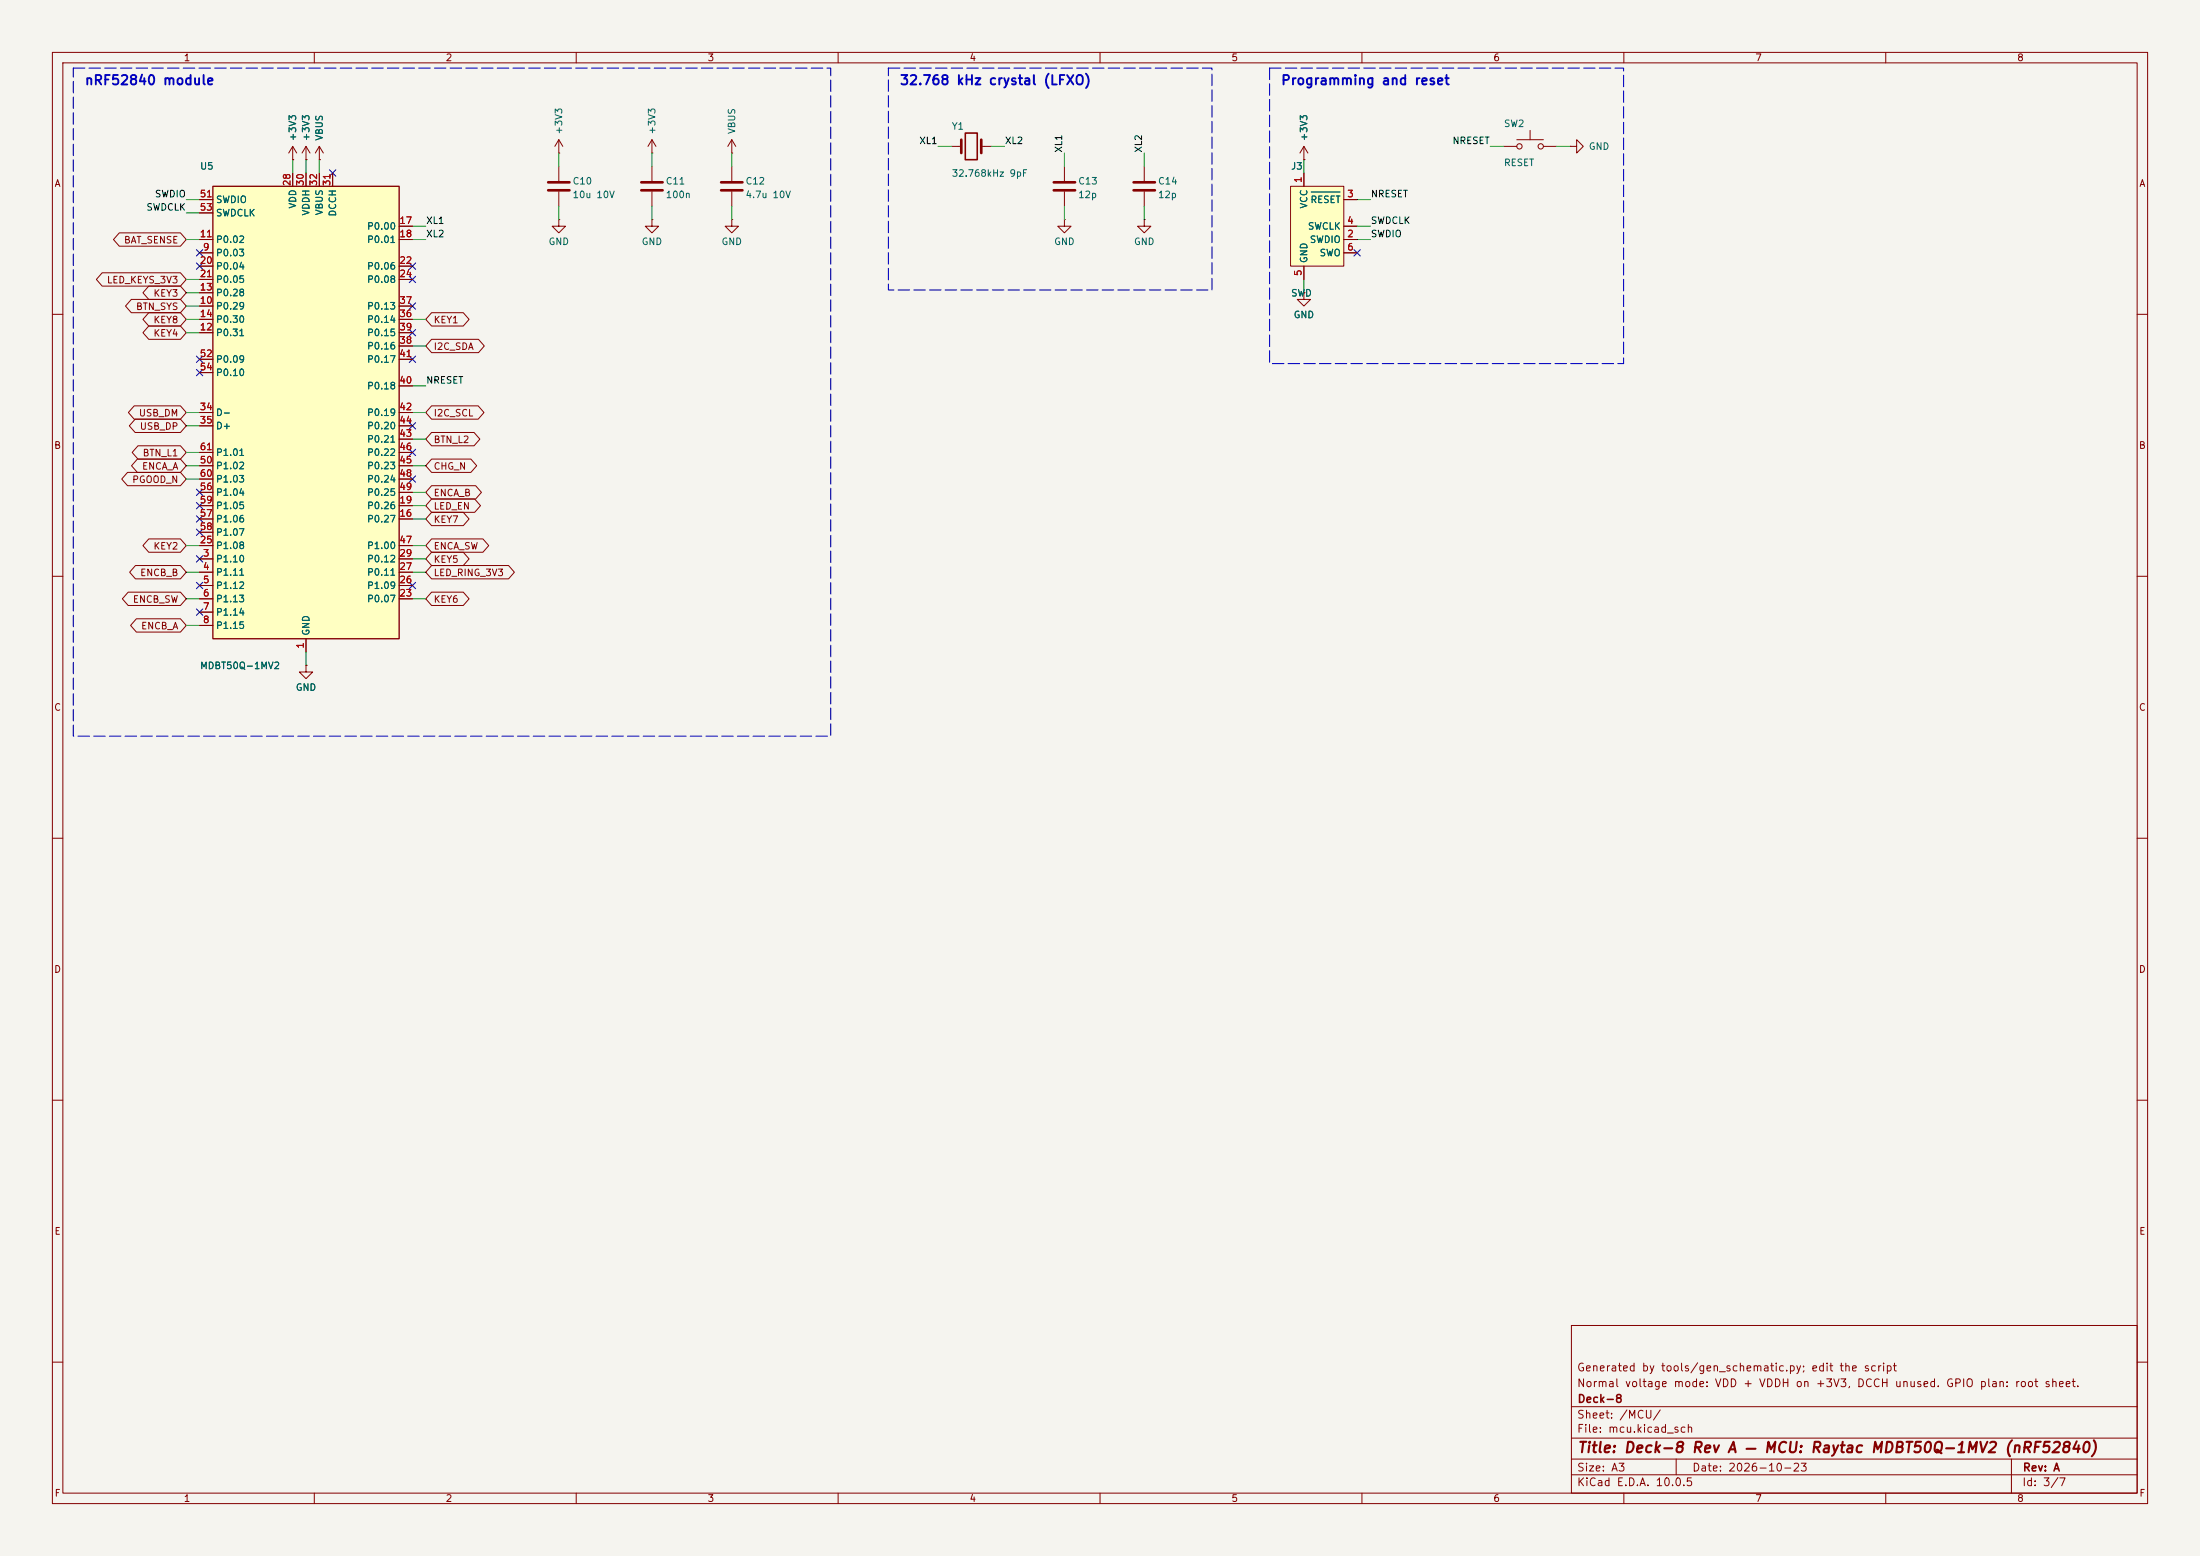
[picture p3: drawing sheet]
<svg xmlns="http://www.w3.org/2000/svg" width="420mm" height="297mm" viewBox="0 0 420 297" stroke-linecap="round" stroke-linejoin="round" font-family="sans-serif">
<path d="M0 0h420v297h-420z" fill="#f5f4ef" stroke="#f5f4ef" stroke-width=".19"/>
<g fill="none" stroke="#840000" stroke-width=".19">
<path d="M10 10h400v277h-400zM12 12h396v273h-396zM60 10v2M110 10v2M160 10v2M210 10v2M260 10v2M310 10v2M360 10v2M139.7 31.8v2.7M139.7 36.6v2.8M287 27.9h2.6"/>
<path d="M289.6 26.7h5M292.1 24.9v1.8M294.6 27.9h2.6M10 60h2M408 60h2M10 110h2M408 110h2M10 160h2M408 160h2M10 210h2M408 210h2M300 253h108v32h-108z"/>
<path d="M10 260h2M300 278.5h108M300 274.5h108M300 268.5h108M320 278.5v3M384 278.5v6.5M408 260h2M60 285v2M110 285v2M160 285v2M210 285v2M260 285v2"/>
<path d="M300 281.5h108M310 285v2M360 285v2"/>
<circle cx="290.1" cy="27.9" r=".51"/>
<circle cx="294.1" cy="27.9" r=".51"/>
</g>
<path d="M137.7 34.8h4M137.7 36.3h4" fill="none" stroke="#840000" stroke-width=".51"/>
<path d="M246.4 35.6h10.1v15.2h-10.1z" fill="#ffffc2"/>
<g fill="none" stroke="#840000" stroke-width=".19">
<path d="M246.4 35.6h10.1v15.2h-10.1zM248.9 30.5h.1M248.9 27.9v2.6M248.9 33v2.6M248.9 27.9l-.7 1.3M248.9 27.9l.8 1.3M256.5 38.1h2.6M299.7 27.9h1.3v-1.2l1.3 1.2-1.3 1.3v-1.3M299.7 27.9h.1M248.9 55.9v1.3h1.3l-1.3 1.2-1.3-1.2h1.3M248.9 55.9h.1M248.9 50.8v2.5"/>
<path d="M256.5 45.7h2.6M256.5 43.2h2.6M256.5 48.3h2.6M58.4 127v1.3h1.3l-1.3 1.2-1.3-1.2h1.3M58.4 127h.1"/>
</g>
<path d="M250.3 36.7h5.5" fill="none" stroke="#006464" stroke-width=".19"/>
<path d="M40.6 35.6h35.6v86.3h-35.6z" fill="#ffffc2"/>
<path d="M40.6 35.6h35.6v86.3h-35.6z" fill="none" stroke="#840000" stroke-width=".25"/>
<g fill="none" stroke="#840000" stroke-width=".19">
<path d="M38.1 38.1h2.5M55.9 30.5h.1M55.9 27.9v2.6M55.9 33v2.6M55.9 27.9l-.8 1.3M55.9 27.9l.7 1.3M58.4 30.5h.1M58.4 27.9v2.6M58.4 33v2.6M58.4 27.9l-.7 1.3M58.4 27.9l.8 1.3M61 30.5h.1"/>
<path d="M61 27.9v2.6M61 33v2.6M61 27.9l-.8 1.3M61 27.9l.7 1.3M63.5 33v2.6M106.7 29.2h.1M106.7 26.7l-.8 1.2M106.7 26.7l.7 1.2M106.7 26.7v2.5M106.7 31.8v2.7M106.7 36.6v2.8M124.5 29.2h.1"/>
<path d="M124.5 26.7l-.8 1.2M124.5 26.7l.7 1.2M124.5 26.7v2.5M124.5 31.8v2.7M124.5 36.6v2.8M139.7 29.2h.1M139.7 26.7l-.8 1.2M139.7 26.7l.8 1.2M139.7 26.7v2.5M181.6 27.9h1.9M187.3 27.9h1.9M203.2 31.8v2.7"/>
<path d="M203.2 36.6v2.8M218.4 31.8v2.7M218.4 36.6v2.8M248.9 30.5h.1M248.9 33v2.6M256.5 38.1h2.6M19.5 52.1h14.9l1.2 1.2-1.2 1.3h-14.9l-1.1-1.3zM22.8 44.4h11.6l1.2 1.3-1.2 1.3h-11.6l-1.1-1.3zM25.1 57.1h9.3l1.2 1.3-1.2 1.3h-9.3l-1.1-1.3zM28.4 54.6h6l1.2 1.3-1.2 1.3h-6l-1.1-1.3zM28.4 59.7h6l1.2 1.3-1.2 1.2h-6l-1.1-1.2zM38.1 48.3h2.5"/>
<path d="M38.1 58.4h2.5M38.1 45.7h2.5M38.1 55.9h2.5M38.1 50.8h2.5M38.1 53.3h2.5M38.1 40.6h2.5M76.2 58.4h2.5M76.2 45.7h2.5M76.2 43.2h2.5M76.2 50.8h2.5M76.2 53.3h2.5M82.4 59.7h6l1.2 1.3-1.2 1.2h-6l-1.1-1.2z"/>
<path d="M106.7 41.9v1.3h1.2l-1.2 1.3-1.3-1.3h1.3M106.7 41.9h.1M124.5 41.9v1.3h1.2l-1.2 1.3-1.3-1.3h1.3M124.5 41.9h.1M139.7 41.9v1.3h1.3l-1.3 1.3-1.3-1.3h1.3M139.7 41.9h.1M203.2 41.9v1.3h1.3l-1.3 1.3-1.3-1.3h1.3M203.2 41.9h.1M218.4 41.9v1.3h1.3l-1.3 1.3-1.2-1.3h1.2M218.4 41.9h.1M248.9 55.9h.1M248.9 50.8v2.5"/>
<path d="M256.5 48.3h2.6M256.5 45.7h2.6M256.5 43.2h2.6M25.6 77.5h8.8l1.2 1.2-1.2 1.3h-8.8l-1.1-1.3zM28.4 62.2h6l1.2 1.3-1.2 1.3h-6l-1.1-1.3zM38.1 63.5h2.5M38.1 61h2.5M38.1 78.7h2.5M38.1 68.6h2.5M38.1 71.1h2.5M76.2 63.5h2.5M76.2 61h2.5"/>
<path d="M76.2 78.7h2.5M76.2 66h2.5M76.2 73.7h2.5M76.2 68.6h2.5M82.4 64.8h8.9l1.2 1.2-1.2 1.3h-8.9l-1.1-1.3zM82.4 77.5h8.9l1.1 1.2-1.1 1.3h-8.9l-1.1-1.3zM24.3 90.2h10.1l1.2 1.2-1.2 1.3h-10.1l-1.1-1.3zM25.8 80h8.6l1.2 1.3-1.2 1.3h-8.6l-1.1-1.3zM26.2 87.6h8.2l1.2 1.3-1.2 1.3h-8.2l-1.1-1.3zM26.3 85.1h8.1l1.2 1.3-1.2 1.2h-8.1l-1.1-1.2zM38.1 99.1h2.5M38.1 96.5h2.5"/>
<path d="M38.1 81.3h2.5M38.1 88.9h2.5M38.1 86.4h2.5M38.1 91.4h2.5M38.1 94h2.5M76.2 99.1h2.5M76.2 96.5h2.5M76.2 81.3h2.5M76.2 83.8h2.5M76.2 88.9h2.5M76.2 86.4h2.5M76.2 91.4h2.5"/>
<path d="M76.2 94h2.5M82.4 97.8h6l1.2 1.3-1.2 1.2h-6l-1.1-1.2zM82.4 95.2h8.2l1.1 1.3-1.1 1.3h-8.2l-1.1-1.3zM82.4 82.5h8.1l1.1 1.3-1.1 1.3h-8.1l-1.1-1.3zM82.4 92.7h8.4l1.1 1.3-1.1 1.3h-8.4l-1.1-1.3zM82.4 87.6h7.5l1.1 1.3-1.1 1.3h-7.5l-1.1-1.3zM24.5 113h9.9l1.2 1.3-1.2 1.3h-9.9l-1.1-1.3zM25.9 107.9h8.5l1.2 1.3-1.2 1.3h-8.5l-1.2-1.3zM26 118.1h8.4l1.2 1.3-1.2 1.3h-8.4l-1.1-1.3zM28.4 102.9h6l1.2 1.2-1.2 1.3h-6l-1.1-1.3zM38.1 106.7h2.5M38.1 109.2h2.5"/>
<path d="M38.1 111.8h2.5M38.1 114.3h2.5M38.1 116.8h2.5M38.1 119.4h2.5M38.1 104.1h2.5M38.1 101.6h2.5M76.2 106.7h2.5M76.2 109.2h2.5M76.2 111.8h2.5M76.2 114.3h2.5M76.2 104.1h2.5M82.4 107.9h14.7l1.1 1.3-1.1 1.3h-14.7l-1.1-1.3z"/>
<path d="M82.4 113h6l1.2 1.3-1.2 1.3h-6l-1.1-1.3zM82.4 105.4h6l1.2 1.3-1.2 1.3h-6l-1.1-1.3zM82.4 102.9h9.8l1.1 1.2-1.1 1.3h-9.8l-1.1-1.3zM58.4 127h.1M58.4 121.9v2.6"/>
</g>
<path d="M104.6 34.8h4.1M104.6 36.3h4.1M122.4 34.8h4.1M122.4 36.3h4.1M183.5 26.7v2.5M187.3 26.7v2.5M201.2 34.8h4M201.2 36.3h4M216.4 34.8h4.1M216.4 36.3h4.1" fill="none" stroke="#840000" stroke-width=".51"/>
<path d="M184.3 25.4h2.3v5.1h-2.3z" fill="none" stroke="#840000" stroke-width=".3"/>
<g fill="none" stroke="#009600" stroke-width=".19">
<path d="M35.6 38.1h2.5M55.9 30.5v2.5M58.4 30.5v2.5M61 30.5v2.5M106.7 29.2v2.6M106.7 39.4v2.5M124.5 29.2v2.6M124.5 39.4v2.5M139.7 29.2v2.6M139.7 39.4v2.5M179.1 27.9h2.5M189.2 27.9h2.6"/>
<path d="M203.2 29.2v2.6M203.2 39.4v2.5M218.4 29.2v2.6M218.4 39.4v2.5M248.9 30.5v2.5M259.1 38.1h2.5M284.5 27.9h2.5M297.2 27.9h2.5M35.6 40.6h2.5M35.6 45.7h2.5M35.6 58.4h2.5M35.6 53.3h2.5"/>
<path d="M35.6 55.9h2.5M78.7 45.7h2.6M78.7 43.2h2.6M248.9 53.3v2.6M259.1 45.7h2.5M259.1 43.2h2.5M35.6 78.7h2.5M35.6 61h2.5M35.6 63.5h2.5M78.7 73.7h2.6M78.7 78.7h2.6M78.7 61h2.6"/>
<path d="M78.7 66h2.6M35.6 88.9h2.5M35.6 91.4h2.5M35.6 86.4h2.5M35.6 81.3h2.5M78.7 96.5h2.6M78.7 88.9h2.6M78.7 94h2.6M78.7 83.8h2.6M78.7 99.1h2.6M35.6 114.3h2.5M35.6 104.1h2.5"/>
<path d="M35.6 119.4h2.5M35.6 109.2h2.5M78.7 114.3h2.6M78.7 104.1h2.6M78.7 109.2h2.6M78.7 106.7h2.6M58.4 124.5v2.5"/>
</g>
<g fill="none" stroke="#000084" stroke-width=".19">
<path d="M62.9 32.4l1.2 1.2M64.1 32.4l-1.2 1.2M37.5 50.2l1.2 1.2M37.5 47.7l1.2 1.2M38.7 50.2l-1.2 1.2M38.7 47.7l-1.2 1.2M78.1 50.2l1.2 1.2M78.1 52.7l1.2 1.2M78.1 57.8l1.2 1.2M79.3 50.2l-1.2 1.2M79.3 52.7l-1.2 1.2M79.3 57.8l-1.2 1.2"/>
<path d="M258.5 47.7l1.2 1.2M259.7 47.7l-1.2 1.2M37.5 68l1.2 1.2M37.5 70.5l1.2 1.2M38.7 68l-1.2 1.2M38.7 70.5l-1.2 1.2M78.1 68l1.2 1.2M78.1 62.9l1.2 1.2M79.3 68l-1.2 1.2M79.3 62.9l-1.2 1.2M37.5 95.9l1.2 1.2M37.5 98.5l1.2 1.2"/>
<path d="M37.5 93.4l1.2 1.2M38.7 93.4l-1.2 1.2M38.7 95.9l-1.2 1.2M38.7 98.5l-1.2 1.2M78.1 90.8l1.2 1.2M78.1 85.8l1.2 1.2M78.1 80.7l1.2 1.2M79.3 90.8l-1.2 1.2M79.3 85.8l-1.2 1.2M79.3 80.7l-1.2 1.2M37.5 101l1.2 1.2M37.5 106.1l1.2 1.2"/>
<path d="M37.5 111.2l1.2 1.2M37.5 116.2l1.2 1.2M38.7 101l-1.2 1.2M38.7 106.1l-1.2 1.2M38.7 111.2l-1.2 1.2M38.7 116.2l-1.2 1.2M78.1 111.2l1.2 1.2M79.3 111.2l-1.2 1.2"/>
</g>
<path d="M14 13h144.6v127.5h-144.6zM169.6 13h61.8v42.3h-61.8zM242.4 13h67.6v56.4h-67.6z" fill="none" stroke="#0000c2" stroke-width=".2" stroke-dasharray="2.2 .8"/>
<path d="M250.3 36.7h5.5" fill="none" stroke="#006464" stroke-width=".19"/>
<text font-size="2" fill="#840000" x="301" y="277.8">Title: Deck-8 Rev A — MCU: Raytac MDBT50Q-1MV2 (nRF52840)</text>
<g font-size="1.8" fill="#0000c2">
<text x="16.1" y="16.7">nRF52840 module</text>
<text x="171.6" y="16.7">32.768 kHz crystal (LFXO)</text>
<text x="244.4" y="16.7">Programming and reset</text>
</g>
<g font-size="1.5" fill="#840000">
<text x="300.9" y="262.1">Generated by tools/gen_schematic.py; edit the script</text>
<text x="300.9" y="265.1">Normal voltage mode: VDD + VDDH on +3V3, DCCH unused. GPIO plan: root sheet.</text>
<text x="301" y="268.1">Deck-8</text>
<text x="300.9" y="273.8">File: mcu.kicad_sch</text>
<text x="300.9" y="271.1">Sheet: /MCU/</text>
<text x="300.9" y="281.2">Size: A3</text>
<text x="322.9" y="281.2">Date: 2026-10-23</text>
<text x="386" y="281.2">Rev: A</text>
<text x="300.9" y="284">KiCad E.D.A. 10.0.5</text>
<text x="385.9" y="284">Id: 3/7</text>
</g>
<g font-size="1.3" fill="#840000">
<text x="35" y="12">1</text>
<text x="85" y="12">2</text>
<text x="135" y="12">3</text>
<text x="185" y="12">4</text>
<text x="235" y="12">5</text>
<text x="285" y="12">6</text>
<text x="335" y="12">7</text>
<text x="385" y="12">8</text>
<text x="10.3" y="36">A</text>
<text x="408.3" y="36">A</text>
<text x="23.6" y="46.8">BAT_SENSE</text>
<text x="20.3" y="54.4">LED_KEYS_3V3</text>
<text x="25.9" y="59.5">BTN_SYS</text>
<text x="29.2" y="56.9">KEY3</text>
<text x="29.2" y="64.6">KEY4</text>
<text x="29.2" y="62">KEY8</text>
<text x="82.7" y="62">KEY1</text>
<text x="82.7" y="67.1">I2C_SDA</text>
<text x="26.4" y="79.8">USB_DM</text>
<text x="26.6" y="82.3">USB_DP</text>
<text x="82.7" y="79.8">I2C_SCL</text>
<text x="10.2" y="86">B</text>
<text x="27" y="90">ENCA_A</text>
<text x="27.1" y="87.4">BTN_L1</text>
<text x="82.7" y="84.9">BTN_L2</text>
<text x="82.7" y="90">CHG_N</text>
<text x="408.2" y="86">B</text>
<text x="25.1" y="92.5">PGOOD_N</text>
<text x="82.7" y="95">ENCA_B</text>
<text x="82.7" y="100.1">KEY7</text>
<text x="82.7" y="97.6">LED_EN</text>
<text x="29.2" y="105.2">KEY2</text>
<text x="82.7" y="107.7">KEY5</text>
<text x="82.7" y="105.2">ENCA_SW</text>
<text x="26.6" y="110.3">ENCB_B</text>
<text x="82.7" y="110.3">LED_RING_3V3</text>
<text x="25.3" y="115.4">ENCB_SW</text>
<text x="82.7" y="115.4">KEY6</text>
<text x="26.8" y="120.4">ENCB_A</text>
<text x="10.2" y="136">C</text>
<text x="408.2" y="136">C</text>
<text x="10.2" y="186">D</text>
<text x="408.2" y="186">D</text>
<text x="10.3" y="236">E</text>
<text x="408.3" y="236">E</text>
<text x="10.3" y="286">F</text>
<text x="35" y="287">1</text>
<text x="85" y="287">2</text>
<text x="135" y="287">3</text>
<text x="185" y="287">4</text>
<text x="235" y="287">5</text>
<text x="285" y="287">6</text>
<text x="335" y="287">7</text>
<text x="385" y="287">8</text>
<text x="408.3" y="286">F</text>
</g>
<g font-size="1.3" fill="#006464">
<text x="56.8" y="27" transform="rotate(-90 56.8 27)">+3V3</text>
<text x="59.4" y="27" transform="rotate(-90 59.4 27)">+3V3</text>
<text x="61.9" y="27" transform="rotate(-90 61.9 27)">VBUS</text>
<text x="107.6" y="25.8" transform="rotate(-90 107.6 25.8)">+3V3</text>
<text x="125.4" y="25.8" transform="rotate(-90 125.4 25.8)">+3V3</text>
<text x="140.7" y="25.7" transform="rotate(-90 140.7 25.7)">VBUS</text>
<text x="181.6" y="25.1">Y1</text>
<text x="249.9" y="27" transform="rotate(-90 249.9 27)">+3V3</text>
<text x="287" y="24.6">SW2</text>
<text x="303.2" y="28.9">GND</text>
<text x="38.1" y="32.7">U5</text>
<text x="109.2" y="35.5">C10</text>
<text x="127" y="35.5">C11</text>
<text x="142.2" y="35.5">C12</text>
<text x="181.6" y="34">32.768kHz 9pF</text>
<text x="205.7" y="35.5">C13</text>
<text x="221" y="35.5">C14</text>
<text x="246.4" y="32.7">J3</text>
<text x="287" y="32">RESET</text>
<text x="41.1" y="39.1">SWDIO</text>
<text x="41.1" y="41.6">SWDCLK</text>
<text x="56.8" y="39.9" transform="rotate(-90 56.8 39.9)">VDD</text>
<text x="59.4" y="41.3" transform="rotate(-90 59.4 41.3)">VDDH</text>
<text x="61.9" y="41.2" transform="rotate(-90 61.9 41.2)">VBUS</text>
<text x="64.5" y="41.4" transform="rotate(-90 64.5 41.4)">DCCH</text>
<text x="109.2" y="38.1">10u 10V</text>
<text x="127" y="38.1">100n</text>
<text x="142.2" y="38.1">4.7u 10V</text>
<text x="205.7" y="38.1">12p</text>
<text x="221" y="38.1">12p</text>
<text x="249.9" y="39.9" transform="rotate(-90 249.9 39.9)">VCC</text>
<text x="250.1" y="39.1">RESET</text>
<text x="41.1" y="46.7">P0.02</text>
<text x="70" y="44.1">P0.00</text>
<text x="70" y="46.7">P0.01</text>
<text x="104.6" y="47.1">GND</text>
<text x="122.4" y="47.1">GND</text>
<text x="137.6" y="47.1">GND</text>
<text x="201.1" y="47.1">GND</text>
<text x="216.4" y="47.1">GND</text>
<text x="249.6" y="44.1">SWCLK</text>
<text x="249.9" y="46.7">SWDIO</text>
<text x="41.1" y="49.2">P0.03</text>
<text x="41.1" y="51.8">P0.04</text>
<text x="70" y="51.8">P0.06</text>
<text x="249.9" y="50.3" transform="rotate(-90 249.9 50.3)">GND</text>
<text x="251.8" y="49.2">SWO</text>
<text x="41.1" y="59.4">P0.29</text>
<text x="41.1" y="56.8">P0.28</text>
<text x="41.1" y="54.3">P0.05</text>
<text x="70" y="54.3">P0.08</text>
<text x="70" y="59.4">P0.13</text>
<text x="246.4" y="56.9">SWD</text>
<text x="41.1" y="64.5">P0.31</text>
<text x="41.1" y="61.9">P0.30</text>
<text x="70" y="61.9">P0.14</text>
<text x="70" y="64.5">P0.15</text>
<text x="246.9" y="61">GND</text>
<text x="41.1" y="69.5">P0.09</text>
<text x="70" y="67">P0.16</text>
<text x="70" y="69.5">P0.17</text>
<text x="41.1" y="72.1">P0.10</text>
<text x="70" y="74.6">P0.18</text>
<text x="41.1" y="79.7">D-</text>
<text x="41.1" y="82.2">D+</text>
<text x="70" y="79.7">P0.19</text>
<text x="70" y="82.2">P0.20</text>
<text x="41.1" y="89.9">P1.02</text>
<text x="41.1" y="87.3">P1.01</text>
<text x="70" y="84.8">P0.21</text>
<text x="70" y="89.9">P0.23</text>
<text x="70" y="87.3">P0.22</text>
<text x="41.1" y="94.9">P1.04</text>
<text x="41.1" y="92.4">P1.03</text>
<text x="70" y="92.4">P0.24</text>
<text x="70" y="94.9">P0.25</text>
<text x="41.1" y="100">P1.06</text>
<text x="41.1" y="97.5">P1.05</text>
<text x="70" y="100">P0.27</text>
<text x="70" y="97.5">P0.26</text>
<text x="41.1" y="107.6">P1.10</text>
<text x="41.1" y="105.1">P1.08</text>
<text x="41.1" y="102.6">P1.07</text>
<text x="70" y="107.6">P0.12</text>
<text x="70" y="105.1">P1.00</text>
<text x="41.1" y="110.2">P1.11</text>
<text x="41.1" y="112.7">P1.12</text>
<text x="70" y="112.7">P1.09</text>
<text x="70" y="110.2">P0.11</text>
<text x="41.1" y="115.3">P1.13</text>
<text x="41.1" y="117.8">P1.14</text>
<text x="70" y="115.3">P0.07</text>
<text x="41.1" y="120.3">P1.15</text>
<text x="59.4" y="121.4" transform="rotate(-90 59.4 121.4)">GND</text>
<text x="38.1" y="128">MDBT50Q-1MV2</text>
<text x="56.4" y="132.2">GND</text>
</g>
<g font-size="1.3" fill="#0f0f0f">
<text x="175.4" y="27.8">XL1</text>
<text x="191.7" y="27.8">XL2</text>
<text x="203.1" y="29.2" transform="rotate(-90 203.1 29.2)">XL1</text>
<text x="218.3" y="29.2" transform="rotate(-90 218.3 29.2)">XL2</text>
<text x="277.2" y="27.8">NRESET</text>
<text x="27.8" y="40.5">SWDCLK</text>
<text x="29.5" y="38">SWDIO</text>
<text x="261.6" y="38">NRESET</text>
<text x="81.3" y="45.6">XL2</text>
<text x="81.3" y="43.1">XL1</text>
<text x="261.6" y="45.6">SWDIO</text>
<text x="261.6" y="43.1">SWDCLK</text>
<text x="81.3" y="73.5">NRESET</text>
</g>
<g font-size="1.3" fill="#a90000">
<text x="55.7" y="35.6" transform="rotate(-90 55.7 35.6)">28</text>
<text x="58.3" y="35.6" transform="rotate(-90 58.3 35.6)">30</text>
<text x="60.8" y="35.6" transform="rotate(-90 60.8 35.6)">32</text>
<text x="63.4" y="35.6" transform="rotate(-90 63.4 35.6)">31</text>
<text x="248.8" y="35" transform="rotate(-90 248.8 35)">1</text>
<text x="38" y="38">51</text>
<text x="38" y="40.5">53</text>
<text x="257.1" y="38">3</text>
<text x="38" y="45.6">11</text>
<text x="76.1" y="43">17</text>
<text x="76.1" y="45.6">18</text>
<text x="257.1" y="45.6">2</text>
<text x="257.1" y="43">4</text>
<text x="38" y="50.7">20</text>
<text x="38" y="53.2">21</text>
<text x="38.6" y="48.1">9</text>
<text x="76.1" y="50.7">22</text>
<text x="76.1" y="53.2">24</text>
<text x="248.8" y="52.8" transform="rotate(-90 248.8 52.8)">5</text>
<text x="257.1" y="48.1">6</text>
<text x="38" y="58.3">10</text>
<text x="38" y="55.7">13</text>
<text x="76.1" y="58.3">37</text>
<text x="38" y="63.4">12</text>
<text x="38" y="60.8">14</text>
<text x="76.1" y="60.8">36</text>
<text x="76.1" y="65.9">38</text>
<text x="76.1" y="63.4">39</text>
<text x="38" y="68.4">52</text>
<text x="38" y="71">54</text>
<text x="76.1" y="68.4">41</text>
<text x="76.1" y="73.5">40</text>
<text x="38" y="78.6">34</text>
<text x="38" y="81.1">35</text>
<text x="76.1" y="78.6">42</text>
<text x="76.1" y="83.7">43</text>
<text x="76.1" y="81.1">44</text>
<text x="38" y="88.8">50</text>
<text x="38" y="86.2">61</text>
<text x="76.1" y="88.8">45</text>
<text x="76.1" y="86.2">46</text>
<text x="38" y="93.8">56</text>
<text x="38" y="91.3">60</text>
<text x="76.1" y="91.3">48</text>
<text x="76.1" y="93.8">49</text>
<text x="38" y="98.9">57</text>
<text x="38" y="101.5">58</text>
<text x="38" y="96.4">59</text>
<text x="76.1" y="98.9">16</text>
<text x="76.1" y="96.4">19</text>
<text x="38" y="104">25</text>
<text x="38.6" y="106.5">3</text>
<text x="76.1" y="106.5">29</text>
<text x="76.1" y="104">47</text>
<text x="38.6" y="109.1">4</text>
<text x="38.6" y="111.6">5</text>
<text x="76.1" y="111.6">26</text>
<text x="76.1" y="109.1">27</text>
<text x="38.6" y="114.2">6</text>
<text x="38.6" y="116.7">7</text>
<text x="38.6" y="119.2">8</text>
<text x="76.1" y="114.2">23</text>
<text x="58.3" y="123.9" transform="rotate(-90 58.3 123.9)">1</text>
</g>
</svg>
